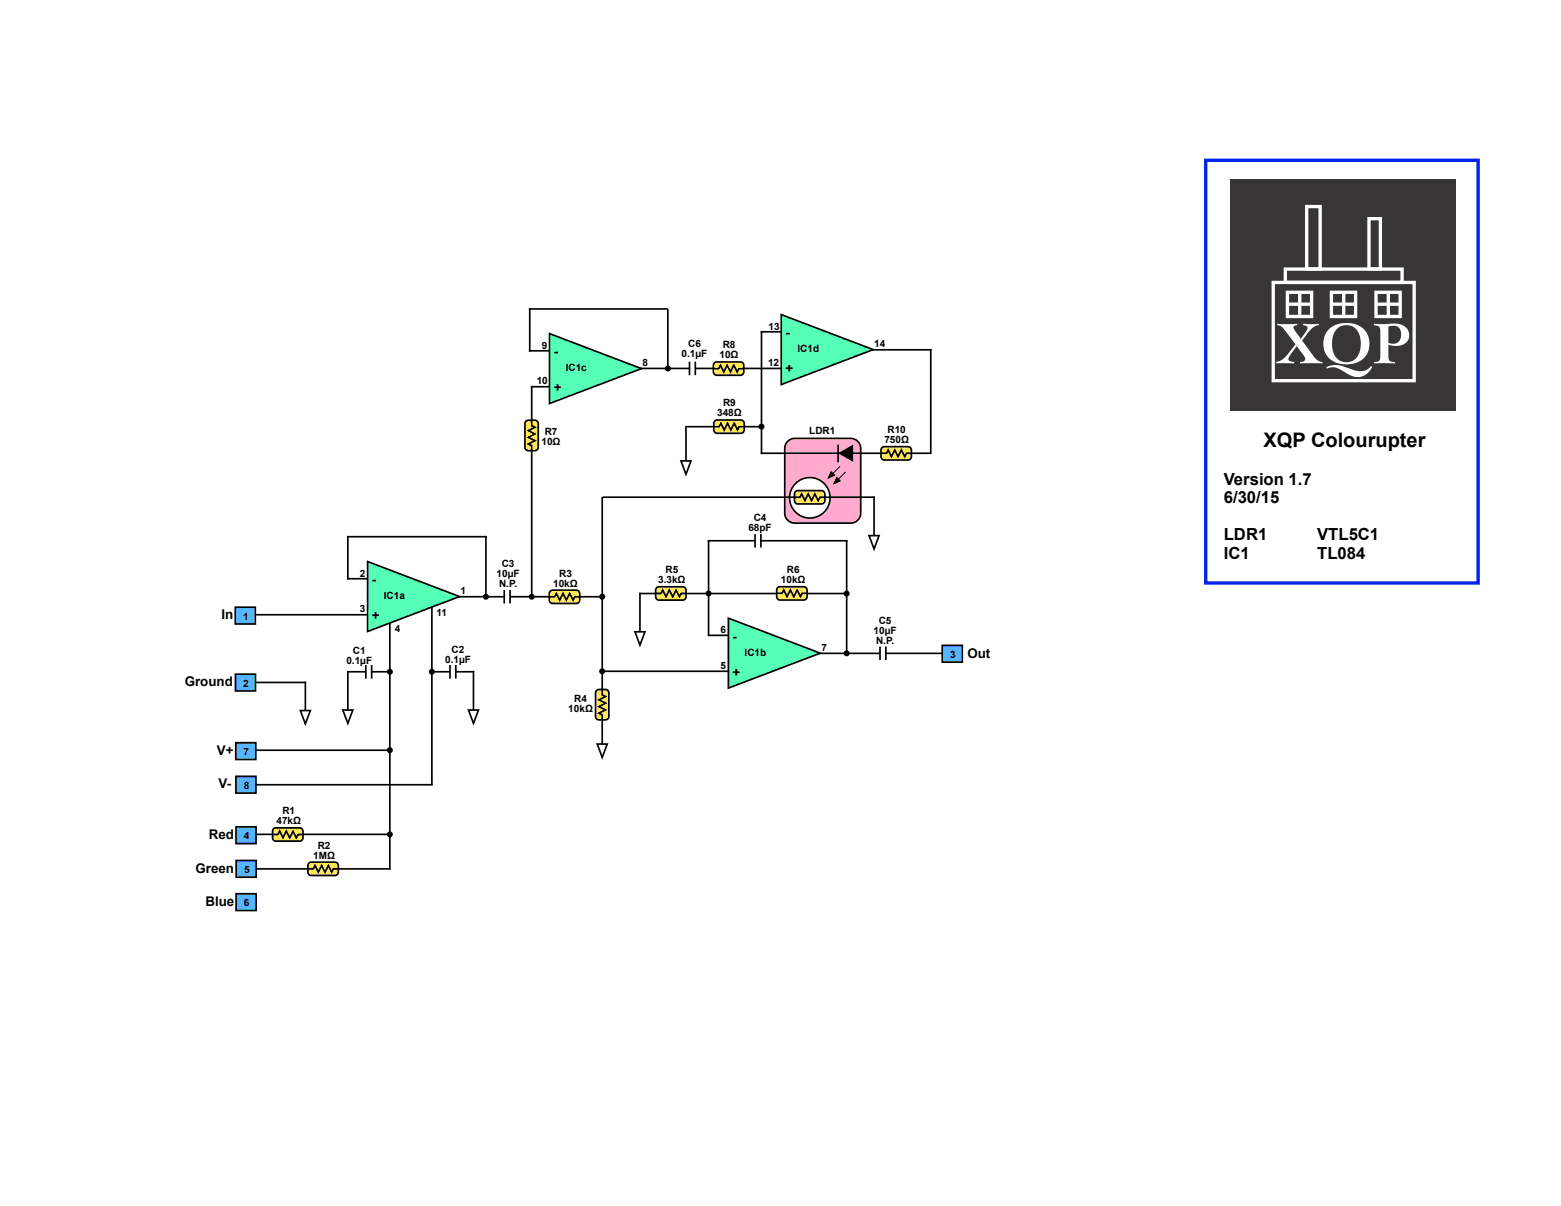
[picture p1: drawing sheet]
<svg xmlns="http://www.w3.org/2000/svg" width="279mm" height="216mm" viewBox="0 0 279 216" stroke-linecap="round" stroke-linejoin="round" font-family="sans-serif">
<path d="M98.4 66h42M122.8 76.4h13.8M44.9 140.5h32.5" fill="none" stroke="#000" stroke-width=".3"/>
<path d="M141 79l.8-.5h.4h10.1a1.79 1.79 0 0 1 1.8 1.8v11.6a1.79 1.79 0 0 1-1.8 1.8h-10.1a1.79 1.79 0 0 1-1.7-1.8v-11.6v-.5z" fill="#ffaace"/>
<path d="M141 79l.8-.5h.4h10.1a1.79 1.79 0 0 1 1.8 1.8v11.6a1.79 1.79 0 0 1-1.8 1.8h-10.1a1.79 1.79 0 0 1-1.7-1.8v-11.6v-.5z" fill="none" stroke="#000" stroke-width=".3"/>
<circle cx="144.9" cy="89.1" r="3.6" fill="#fff"/>
<g fill="none" stroke="#000" stroke-width=".3">
<path d="M43 110.1h23.6M62.1 103.6h3.7M69.8 111.1v44.5M77.3 107.9v32.7M81.8 106.8h26.3M146.3 117h25.7"/>
<circle cx="144.9" cy="89.1" r="3.6"/>
</g>
<path d="M65.8 100.5l16.5 6.3-16.5 6.3z" fill="#55ffb6"/>
<path d="M62.1 96.1h25M62.3 96v7.7M87 95.9v10.9M65.8 100.5l16.5 6.3-16.5 6.3zM114.4 106.3h37.2M61.4 127.1h1.8l-.9 2.4zM62.1 120.3h7.7M62.3 120.1v7M77.3 120.3h7.6M83.8 127.1h1.8l-.9 2.4zM84.7 120.1v7" fill="none" stroke="#000" stroke-width=".3"/>
<path d="M117.5 105.2l.4-.2h4.3a.62 .62 0 0 1 .6 .7v1.1a.62 .62 0 0 1-.6 .6h-4.3a.62 .62 0 0 1-.6-.6v-1.1z" fill="#ffe755"/>
<path d="M113.6 113.1h1.8l-.9 2.4zM114.5 106.1v7M117.4 106.2h.9l.3-.6 .6 1.2 .6-1.2 .6 1.2 .6-1.2 .6 1.2 .3-.6h.9M117.5 105.2l.4-.2h4.3a.62 .62 0 0 1 .6 .7v1.1a.62 .62 0 0 1-.6 .6h-4.3a.62 .62 0 0 1-.6-.6v-1.1z" fill="none" stroke="#000" stroke-width=".3"/>
<g fill="#000">
<circle cx="87" cy="106.8" r=".54"/>
<circle cx="151.5" cy="106.3" r=".54"/>
</g>
<path d="M98.5 105.8l.4-.2h4.3a.62 .62 0 0 1 .6 .7v1.1a.62 .62 0 0 1-.6 .6h-4.3a.62 .62 0 0 1-.6-.6v-1.1z" fill="#ffe755"/>
<path d="M98.4 106.8h.9l.3-.6 .6 1.2 .6-1.2 .6 1.2 .6-1.2 .6 1.2 .3-.6h.9M98.5 105.8l.4-.2h4.3a.62 .62 0 0 1 .6 .7v1.1a.62 .62 0 0 1-.6 .6h-4.3a.62 .62 0 0 1-.6-.6v-1.1z" fill="none" stroke="#000" stroke-width=".3"/>
<path d="M168.7 115.5h3.5v3h-3.5z" fill="#55b6ff"/>
<path d="M168.7 115.5h3.5v3h-3.5z" fill="none" stroke="#000" stroke-width=".3"/>
<path d="M139.2 105.2l.4-.2h4.3a.62 .62 0 0 1 .6 .7v1.1a.62 .62 0 0 1-.6 .6h-4.3a.62 .62 0 0 1-.6-.6v-1.1z" fill="#ffe755"/>
<path d="M126.7 96.8h25M139.1 106.2h.9l.3-.6 .6 1.2 .6-1.2 .6 1.2 .6-1.2 .6 1.2 .3-.6h.9M139.2 105.2l.4-.2h4.3a.62 .62 0 0 1 .6 .7v1.1a.62 .62 0 0 1-.6 .6h-4.3a.62 .62 0 0 1-.6-.6v-1.1zM53.8 127.2h1.8l-.9 2.4zM54.7 122v5.2" fill="none" stroke="#000" stroke-width=".3"/>
<g fill="#000">
<circle cx="69.8" cy="120.3" r=".54"/>
<circle cx="77.3" cy="120.3" r=".54"/>
</g>
<path d="M220.2 32.1h40.4v41.5h-40.4z" fill="#373535"/>
<g fill="none" stroke="#fefefe" stroke-width=".6">
<path d="M233.9 37h2.4v11.1h-2.4zM245 39.1h2.1v9h-2.1zM227.9 50.6h25.2v17.5h-25.2zM230.1 48.2h20.9v2.4h-20.9zM230.4 52.3h4.4v4.4h-4.4zM230.6 54.5h4M232.6 52.4v4M238.3 52.3h4.3v4.4h-4.3zM238.5 54.5h4M240.5 52.4v4.1M246.3 52.3h4.3v4.4h-4.3zM246.4 54.5h4.1"/>
<path d="M248.5 52.4v4.1"/>
</g>
<path d="M215.8 28.7h48.8v75.7h-48.8z" fill="none" stroke="#02e" stroke-width=".6"/>
<path d="M95.2 69.1v37.7M107.8 89v44.2M106.9 133.2h1.8l-.9 2.4z" fill="none" stroke="#000" stroke-width=".3"/>
<circle cx="95.2" cy="106.8" r=".54" fill="#000"/>
<path d="M106.8 123.6a2.31 2.31 0 0 1 1.8-.1l.3 .3 .1 .2v4.3a.62 .62 0 0 1-.7 .6h-1.1a.62 .62 0 0 1-.6-.6v-4.3z" fill="#ffe755"/>
<path d="M126.7 113.7h3.7M106.8 123.6a2.31 2.31 0 0 1 1.8-.1l.3 .3 .1 .2v4.3a.62 .62 0 0 1-.7 .6h-1.1a.62 .62 0 0 1-.6-.6v-4.3zM107.8 123.5v.9l.6 .3-1.2 .6 1.2 .6-1.2 .6 1.2 .6-1.2 .6 .6 .3v.9M108 120.2h23.5" fill="none" stroke="#000" stroke-width=".3"/>
<circle cx="107.8" cy="106.8" r=".54" fill="#000"/>
<path d="M130.4 110.7l16.4 6.2-16.4 6.3z" fill="#55ffb6"/>
<path d="M107.9 89h48.7M126.8 96.7v17.2M151.5 96.7v20.3M130.4 110.7l16.4 6.2-16.4 6.3z" fill="none" stroke="#000" stroke-width=".3"/>
<g fill="#000">
<circle cx="151.5" cy="117" r=".54"/>
<circle cx="107.8" cy="120.2" r=".54"/>
</g>
<path d="M142.4 88l.4-.2h4.2a.62 .62 0 0 1 .6 .7v1.1a.62 .62 0 0 1-.6 .6h-4.2a.62 .62 0 0 1-.6-.6v-1.1z" fill="#ffe755"/>
<path d="M150 79.6v3.2M136.2 81.1h30.5M142.3 89h.9l.3-.6 .6 1.2 .6-1.2 .6 1.2 .6-1.2 .5 1.2 .3-.6h.9M142.4 88l.4-.2h4.2a.62 .62 0 0 1 .6 .7v1.1a.62 .62 0 0 1-.6 .6h-4.2a.62 .62 0 0 1-.6-.6v-1.1zM150.3 81.1l2.3-1.3v2.6zM155.5 95.9h1.8l-.9 2.4zM156.4 88.9v7" fill="none" stroke="#000" stroke-width=".3"/>
<path d="M148.8 84.4l.6 .7-1.2 .5zM149.8 85.5l.6 .6-1.2 .5zM150.4 83.5l-1.3 1.3M151.4 84.5l-1.3 1.3" fill="none" stroke="#000" stroke-width=".18"/>
<path d="M150.3 81.1l2.3-1.3v2.6zM148.8 84.4l.6 .7-1.2 .5zM149.8 85.5l.6 .6-1.2 .5z" fill="#000"/>
<path d="M157.9 80.1l.4-.1h4.2a.62 .62 0 0 1 .6 .6v1.1a.62 .62 0 0 1-.6 .7h-4.2a.62 .62 0 0 1-.6-.7v-1.1z" fill="#ffe755"/>
<path d="M157.8 81.2h.9l.3-.6 .6 1.1 .5-1.1 .6 1.1 .6-1.1 .6 1.1 .3-.5h.9M157.9 80.1l.4-.1h4.2a.62 .62 0 0 1 .6 .6v1.1a.62 .62 0 0 1-.6 .7h-4.2a.62 .62 0 0 1-.6-.7v-1.1z" fill="none" stroke="#000" stroke-width=".3"/>
<path d="M127.9 75.4l.5-.2h4.2a.62 .62 0 0 1 .6 .6v1.1a.62 .62 0 0 1-.6 .7h-4.2a.62 .62 0 0 1-.6-.7v-1.1z" fill="#ffe755"/>
<path d="M136.2 59.4h3.7M122.8 76.2v6.3M127.8 76.4h.9l.3-.6 .6 1.2 .6-1.2 .6 1.2 .6-1.2 .6 1.2 .3-.6h.9M127.9 75.4l.5-.2h4.2a.62 .62 0 0 1 .6 .6v1.1a.62 .62 0 0 1-.6 .7h-4.2a.62 .62 0 0 1-.6-.7v-1.1zM155.8 62.6h10.9M121.9 82.5h1.8l-.9 2.4z" fill="none" stroke="#000" stroke-width=".3"/>
<path d="M139.8 56.3l16.5 6.3-16.5 6.2z" fill="#55ffb6"/>
<path d="M136.3 59.3v22M139.8 56.3l16.5 6.3-16.5 6.2zM166.6 62.5v18.6" fill="none" stroke="#000" stroke-width=".3"/>
<circle cx="136.3" cy="76.4" r=".54" fill="#000"/>
<path d="M127.9 65l.4-.2h4.2a.62 .62 0 0 1 .6 .6v1.1a.62 .62 0 0 1-.6 .7h-4.2a.62 .62 0 0 1-.6-.7v-1.1z" fill="#ffe755"/>
<path d="M94.7 55.3h24.8M94.7 62.8h3.7M95 69.2h4.5M127.8 66h.9l.3-.6 .6 1.2 .5-1.2 .6 1.2 .6-1.2 .6 1.2 .3-.6h.9M127.9 65l.4-.2h4.2a.62 .62 0 0 1 .6 .6v1.1a.62 .62 0 0 1-.6 .7h-4.2a.62 .62 0 0 1-.6-.7v-1.1z" fill="none" stroke="#000" stroke-width=".3"/>
<path d="M98.4 59.7l16.4 6.3-16.4 6.2z" fill="#55ffb6"/>
<path d="M94.8 55.2v7.8M98.4 59.7l16.4 6.3-16.4 6.2zM119.5 55.4v10.6" fill="none" stroke="#000" stroke-width=".3"/>
<circle cx="119.5" cy="66" r=".54" fill="#000"/>
<path d="M94.1 75.4a2.31 2.31 0 0 1 1.9-.1l.3 .3v.2v4.3a.62 .62 0 0 1-.6 .6h-1.1a.62 .62 0 0 1-.6-.6v-4.3z" fill="#ffe755"/>
<path d="M94.1 75.4a2.31 2.31 0 0 1 1.9-.1l.3 .3v.2v4.3a.62 .62 0 0 1-.6 .6h-1.1a.62 .62 0 0 1-.6-.6v-4.3zM95.2 75.3v.9l.5 .3-1.1 .6 1.1 .6-1.1 .6 1.1 .6-1.1 .6 .6 .3v.9" fill="none" stroke="#000" stroke-width=".3"/>
<path d="M42.1 108.7h3.6v3h-3.6z" fill="#55b6ff"/>
<path d="M42.1 108.7h3.6v3h-3.6zM45.7 122.2h9.1" fill="none" stroke="#000" stroke-width=".3"/>
<path d="M42.1 120.7h3.6v3h-3.6z" fill="#55b6ff"/>
<path d="M42.1 120.7h3.6v3h-3.6zM43 134.3h26.9" fill="none" stroke="#000" stroke-width=".3"/>
<path d="M42.2 133h3.6v3h-3.6z" fill="#55b6ff"/>
<path d="M42.2 133h3.6v3h-3.6z" fill="none" stroke="#000" stroke-width=".3"/>
<path d="M42.2 139h3.6v3h-3.6z" fill="#55b6ff"/>
<path d="M42.2 139h3.6v3h-3.6zM43.1 149.4h26.8M44.9 155.5h25" fill="none" stroke="#000" stroke-width=".3"/>
<path d="M42.2 148h3.6v3h-3.6z" fill="#55b6ff"/>
<path d="M42.2 148h3.6v3h-3.6z" fill="none" stroke="#000" stroke-width=".3"/>
<path d="M42.3 154h3.6v3h-3.6z" fill="#55b6ff"/>
<path d="M42.3 154h3.6v3h-3.6z" fill="none" stroke="#000" stroke-width=".3"/>
<path d="M42.3 160h3.5v3h-3.5z" fill="#55b6ff"/>
<path d="M42.3 160h3.5v3h-3.5z" fill="none" stroke="#000" stroke-width=".3"/>
<path d="M49 148.4l.4-.2h4.2a.62 .62 0 0 1 .6 .6v1.2a.62 .62 0 0 1-.6 .6h-4.2a.62 .62 0 0 1-.6-.6v-1.2z" fill="#ffe755"/>
<path d="M48.9 149.4h.9l.3-.6 .5 1.2 .6-1.2 .6 1.2 .6-1.2 .6 1.2 .3-.6h.9M49 148.4l.4-.2h4.2a.62 .62 0 0 1 .6 .6v1.2a.62 .62 0 0 1-.6 .6h-4.2a.62 .62 0 0 1-.6-.6v-1.2z" fill="none" stroke="#000" stroke-width=".3"/>
<path d="M55.3 154.5l.4-.2h4.3a.62 .62 0 0 1 .6 .7v1.1a.62 .62 0 0 1-.6 .6h-4.3a.62 .62 0 0 1-.6-.6v-1.1z" fill="#ffe755"/>
<path d="M55.2 155.5h.9l.3-.6 .6 1.2 .6-1.2 .6 1.2 .6-1.2 .6 1.2 .3-.6h.9M55.3 154.5l.4-.2h4.3a.62 .62 0 0 1 .6 .7v1.1a.62 .62 0 0 1-.6 .6h-4.3a.62 .62 0 0 1-.6-.6v-1.1z" fill="none" stroke="#000" stroke-width=".3"/>
<g fill="#000">
<circle cx="69.8" cy="134.3" r=".54"/>
<circle cx="69.8" cy="149.4" r=".54"/>
</g>
<path d="M80.7 119h.8v2.5h-.8z" fill="#fff"/>
<path d="M80.5 119.1v2.4M81.6 119.1v2.4" fill="none" stroke="#000" stroke-width=".3"/>
<path d="M65.6 119h.8v2.5h-.8z" fill="#fff"/>
<path d="M65.5 119.1v2.4M66.5 119.1v2.4" fill="none" stroke="#000" stroke-width=".3"/>
<path d="M90.4 105.6h.8v2.5h-.8z" fill="#fff"/>
<path d="M90.3 105.6v2.4M91.3 105.6v2.4" fill="none" stroke="#000" stroke-width=".3"/>
<circle cx="126.8" cy="106.2" r=".54" fill="#000"/>
<path d="M135.3 95.6h.7v2.5h-.7z" fill="#fff"/>
<path d="M135.1 95.6v2.4M136.2 95.6v2.4" fill="none" stroke="#000" stroke-width=".3"/>
<path d="M123.6 64.7h.7v2.5h-.7z" fill="#fff"/>
<path d="M123.4 64.7v2.5M124.5 64.7v2.5" fill="none" stroke="#000" stroke-width=".3"/>
<path d="M157.6 115.7h.8v2.5h-.8z" fill="#fff"/>
<path d="M157.5 115.7v2.5M158.6 115.7v2.5" fill="none" stroke="#000" stroke-width=".3"/>
<text font-size="10.7" fill="#fefefe" x="228.5" y="65">XQP</text>
<text font-size="3.6" x="226.2" y="80">XQP Colourupter</text>
<g font-size="3">
<text x="219" y="86.9">Version 1.7</text>
<text x="219" y="90.1">6/30/15</text>
<text x="219" y="96.7">LDR1</text>
<text x="219" y="100">IC1</text>
<text x="235.8" y="100">TL084</text>
<text x="235.8" y="96.7">VTL5C1</text>
</g>
<g font-size="2.4">
<text x="99.1" y="63.8">-</text>
<text x="140.6" y="60.4">-</text>
<text x="99.1" y="70.3">+</text>
<text x="140.6" y="66.9">+</text>
<text x="66.6" y="104.6">-</text>
<text x="39.6" y="110.9">In</text>
<text x="66.6" y="111.1">+</text>
<text x="131.1" y="114.8">-</text>
<text x="173.1" y="117.8">Out</text>
<text x="33.1" y="122.9">Ground</text>
<text x="131.1" y="121.2">+</text>
<text x="38.8" y="135.1">V+</text>
<text x="39.1" y="141.1">V-</text>
<text x="37.4" y="150.2">Red</text>
<text x="35" y="156.2">Green</text>
<text x="36.8" y="162.2">Blue</text>
</g>
<g font-size="1.8">
<text x="137.6" y="59">13</text>
<text x="97" y="62.5">9</text>
<text x="115" y="65.5">8</text>
<text x="122" y="63.9">0.1µF</text>
<text x="123.2" y="62.2">C6</text>
<text x="128.8" y="64.2">10Ω</text>
<text x="129.4" y="62.4">R8</text>
<text x="137.5" y="65.5">12</text>
<text x="142.7" y="63">IC1d</text>
<text x="156.5" y="62.1">14</text>
<text x="96.1" y="68.8">10</text>
<text x="101.3" y="66.4">IC1c</text>
<text x="97.5" y="78">R7</text>
<text x="128.4" y="74.6">348Ω</text>
<text x="129.4" y="72.8">R9</text>
<text x="144.9" y="77.8">LDR1</text>
<text x="158.9" y="77.5">R10</text>
<text x="96.9" y="79.7">10Ω</text>
<text x="158.3" y="79.3">750Ω</text>
<text x="134" y="95">68pF</text>
<text x="134.9" y="93.2">C4</text>
<text x="89.8" y="101.5">C3</text>
<text x="64.4" y="103.3">2</text>
<text x="68.7" y="107.2">IC1a</text>
<text x="82.4" y="106.3">1</text>
<text x="88.9" y="103.3">10µF</text>
<text x="89.3" y="105.1">N.P.</text>
<text x="99" y="105">10kΩ</text>
<text x="100.1" y="103.2">R3</text>
<text x="117.8" y="104.4">3.3kΩ</text>
<text x="119.1" y="102.6">R5</text>
<text x="139.8" y="104.4">10kΩ</text>
<text x="140.9" y="102.6">R6</text>
<text x="43.5" y="111">1</text>
<text x="64.4" y="109.6">3</text>
<text x="70.7" y="113.2">4</text>
<text x="78.1" y="110.2">11</text>
<text x="129" y="113.4">6</text>
<text x="156.4" y="113.6">10µF</text>
<text x="157.3" y="111.8">C5</text>
<text x="62" y="118.8">0.1µF</text>
<text x="63.2" y="117">C1</text>
<text x="79.7" y="118.8">0.1µF</text>
<text x="80.8" y="117">C2</text>
<text x="129" y="119.8">5</text>
<text x="133.3" y="117.4">IC1b</text>
<text x="147" y="116.5">7</text>
<text x="156.8" y="115.4">N.P.</text>
<text x="170.1" y="117.8">3</text>
<text x="43.5" y="122.9">2</text>
<text x="102.8" y="125.7">R4</text>
<text x="101.7" y="127.5">10kΩ</text>
<text x="43.6" y="135.2">7</text>
<text x="43.6" y="141.2">8</text>
<text x="49.5" y="147.6">47kΩ</text>
<text x="50.6" y="145.8">R1</text>
<text x="43.6" y="150.3">4</text>
<text x="56.1" y="153.7">1MΩ</text>
<text x="56.9" y="151.9">R2</text>
<text x="43.7" y="156.3">5</text>
<text x="43.7" y="162.2">6</text>
</g>
</svg>
